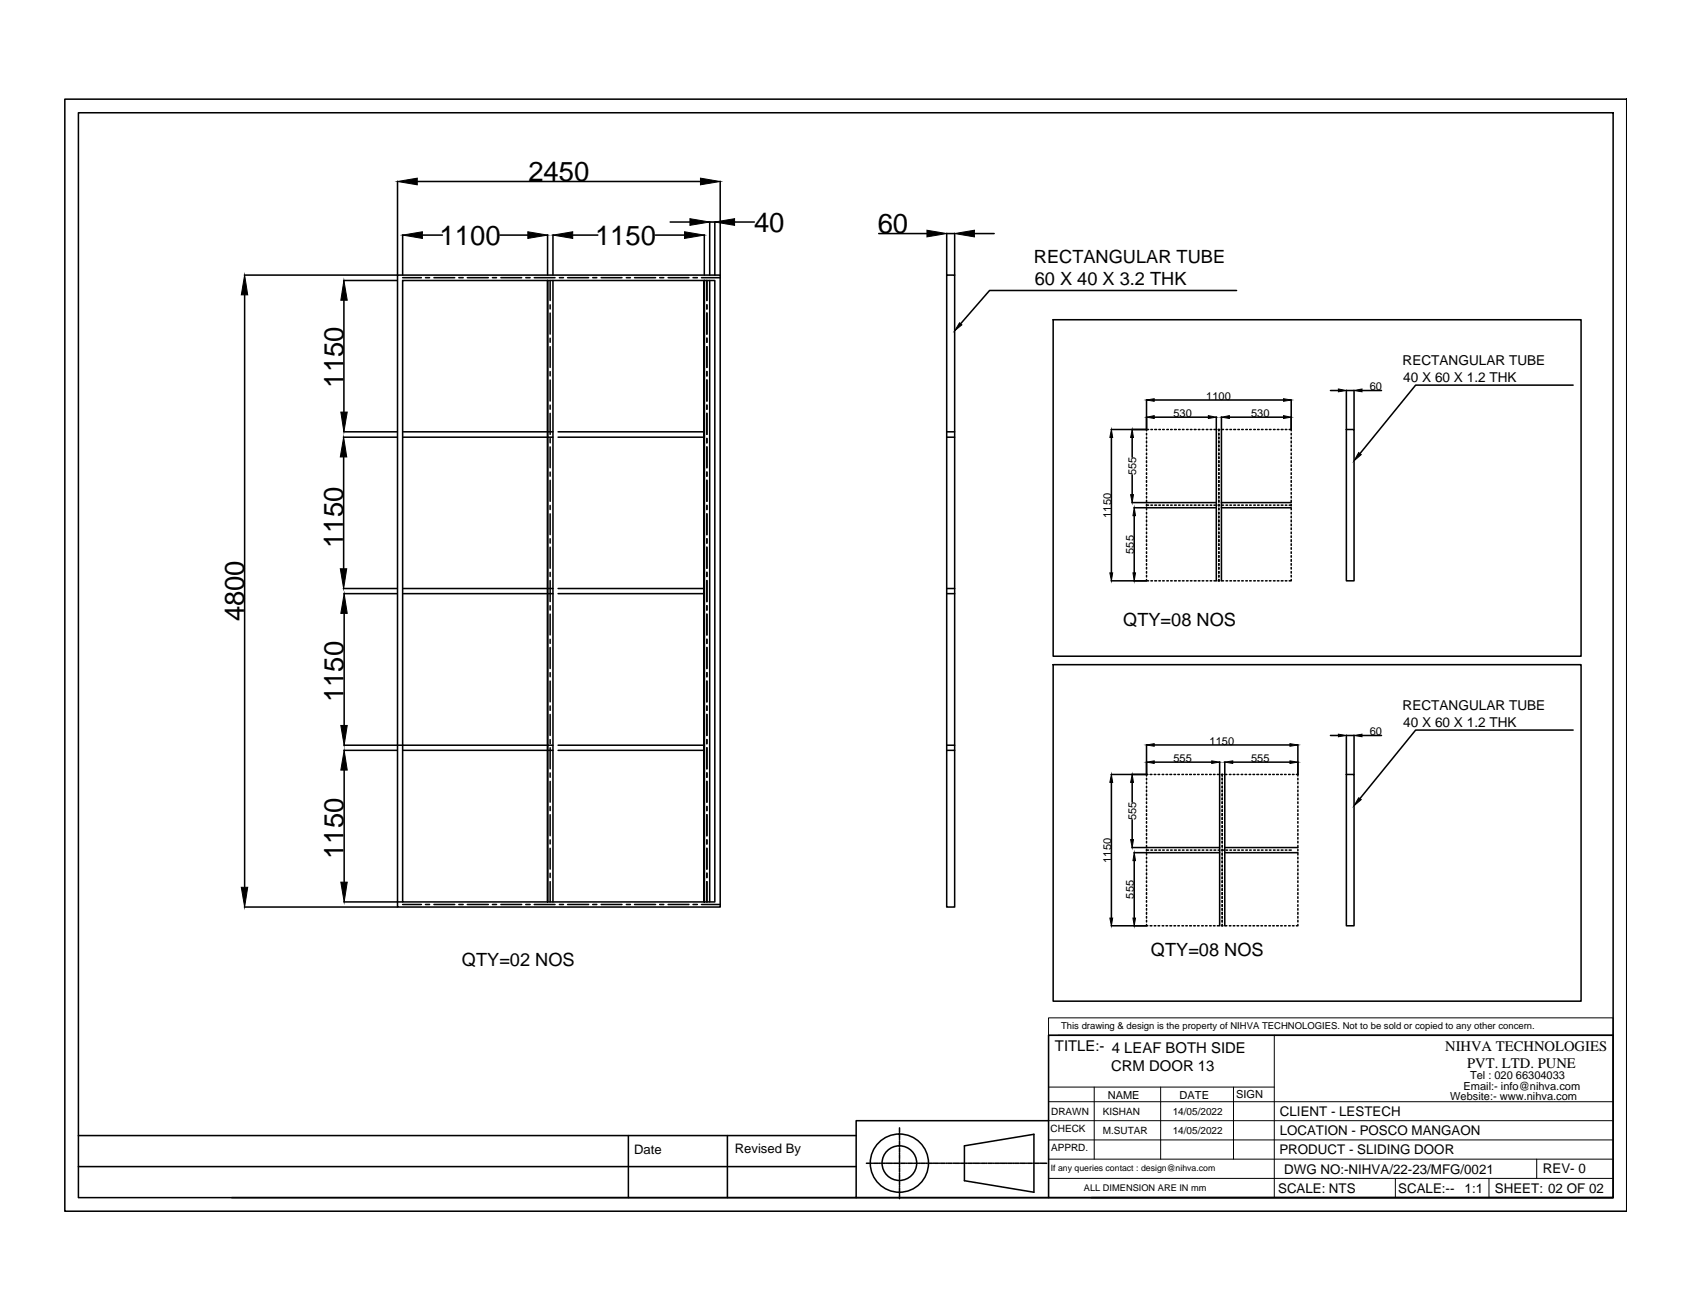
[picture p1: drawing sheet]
<svg xmlns="http://www.w3.org/2000/svg" width="279mm" height="216mm" viewBox="0 0 279 216" stroke-linecap="round" stroke-linejoin="round" font-family="sans-serif">
<!-- layer: 0 -->
<g fill="none" stroke="#000" stroke-width=".25">
<path d="M10.7 16.4h257.8v183.5h-257.8zM12.9 18.6h253.3v179.1h-253.3zM65.6 29.9v15.5M66.4 38.8v6.6M68.9 30h46.7M69.7 38.8h3.3M82.5 38.8h4.6M90.4 38.8v6.6M91.3 38.8v6.6M94.5 38.8h4.2M108.1 38.8h4.9M110.6 36.6h3.3"/>
<path d="M116.2 38.8v6.6M118.9 29.9v15.5M121.2 36.6h3.3M145 38.6h8M156.2 38.5v6.9M156.2 38.6h1.4M157.6 38.5v6.9M160.8 38.6h3.3M40.3 45.4h25.3M40.4 48.7v97.8M56.8 46.3h8.8M56.8 49.6v18.4"/>
<path d="M65.6 45.4h53.3v104.3h-53.3zM66.4 46.3h51.6v102.6h-51.6zM66.4 45.8h3.1M70.2 45.8h.7M71.6 45.8h3.4M75.7 45.8h.7M77.1 45.8h3.5M81.3 45.8h.6M82.7 45.8h3.4M86.8 45.8h.7M88.2 45.8h3.4M90.8 46.3v3.3"/>
<path d="M90.8 50.3v.7M90.8 51.7v3.4M90.8 55.8v.7M90.8 57.2v3.4M91.3 46.3v102.6M92.3 45.8h.7M93.7 45.8h3.4M97.8 45.8h.7M99.2 45.8h3.4M103.4 45.8h.6M104.7 45.8h3.5M108.9 45.8h.6"/>
<path d="M110.3 45.8h3.4M114.4 45.8h.7M115.8 45.8h3.1M116.2 46.3v102.6M116.7 46.3v3.3M116.7 50.3v.7M116.7 51.7v3.4M116.7 55.8v.7M116.7 57.2v3.4M117.1 45.4v-8.8h.9v8.8M117.1 46.3v102.6M156.2 45.4h1.4v104.3h-1.4z"/>
<path d="M173.8 52.8h87.1v55.5h-87.1zM204.1 47.9h-40.8l-4.8 5.6M56.7 72.2h8.9M56.7 75.4v18.5M56.8 71.3h8.8M66.4 71.3h24.9M66.4 72.2h24.9M90.8 61.3v.7M90.8 62.7v3.5M90.8 66.9v.6M90.8 68.2v3.5M90.8 72.4v.7"/>
<path d="M90.8 73.8v3.4M90.8 77.9v.7M90.8 79.3v3.4M92.1 71.3h24.1M92.1 72.2h24.1M116.7 61.3v.7M116.7 62.7v3.5M116.7 66.9v.6M116.7 68.2v3.5M116.7 72.4v.7M116.7 73.8v3.4M116.7 77.9v.7"/>
<path d="M116.7 79.3v3.4M156.2 71.3h1.4M156.2 72.2h1.4M183.4 70.9h5.8M183.4 72.2v22.4M186.8 72.2v3.3M186.8 78.4v3.2M189.2 66v4.9M189.2 71.5v.3M189.2 72.2v.2M189.2 72.8v.3M189.2 73.5v.2"/>
<path d="M189.2 74.1v.3M189.2 74.8v.2M189.2 75.4v.3M189.2 76.1v.3M189.2 76.7v.3M189.2 77.4v.2M189.2 78v.3M189.2 78.7v.2M189.2 79.3v.3M189.2 80v.2M189.6 70.9h-.4v.2M189.9 70.9h.3"/>
<path d="M190.5 66h21.3M190.5 68.9h8.9M190.6 70.9h.3M191.2 70.9h.3M191.9 70.9h.2M192.6 70.9h.2M193.2 70.9h.2M193.8 70.9h.3M194.5 70.9h.3M195.1 70.9h.3M195.8 70.9h.3M196.5 70.9h.2"/>
<path d="M197.1 70.9h.3M197.8 70.9h.2M198.4 70.9h.3M199.1 70.9h.2M199.7 70.9h.3M200.3 70.9h.3M200.7 68.8v2.1M200.7 70.9v25M201 70.9h.3M201.2 70.9v.2M201.2 71.5v.3M201.2 72.2v.2"/>
<path d="M201.2 72.8v.3M201.2 73.5v.2M201.2 74.1v.3M201.2 74.8v.2M201.2 75.4v.3M201.2 76.1v.3M201.2 76.7v.3M201.2 77.4v.2M201.2 78v.3M201.2 78.7v.2M201.2 79.3v.3M201.2 80v.2"/>
<path d="M201.6 68.8v2.1M201.6 70.9v25M201.7 70.9h.2M202.3 70.9h.3M202.9 68.9h8.9M203 70.9h.2M203.6 70.9h.3M204.3 70.9h.2M204.9 70.9h.3M205.6 70.9h.3M206.2 70.9h.3M206.9 70.9h.3"/>
<path d="M207.5 70.9h.3M208.2 70.9h.2M208.9 70.9h.2M209.5 70.9h.2M210.2 70.9h.2M210.8 70.9h.3M211.4 70.9h.3M212.1 70.9h.3M212.8 70.9h.3v.2M213.1 66v4.9M213.1 71.5v.3M213.1 72.2v.2"/>
<path d="M213.1 72.8v.3M213.1 73.5v.2M213.1 74.1v.3M213.1 74.8v.2M213.1 75.4v.3M213.1 76.1v.3M213.1 76.7v.3M213.1 77.4v.2M213.1 78v.3M213.1 78.7v.2M213.1 79.3v.3M213.1 80v.2"/>
<path d="M219.6 64.5h1.3M222.2 70.9h1.3v25h-1.3zM222.2 64.4v6.5M222.2 64.5h1.3M223.5 64.4v6.5M224.8 64.5h3.2M259.6 63.6h-26l-9.2 11.3M56.7 97.1h8.9M56.8 98h8.8M66.4 97.1h24.9M66.4 98h24.9M90.8 83.4v.7"/>
<path d="M90.8 84.8v3.5M90.8 88.9v.7M90.8 90.3v3.5M90.8 94.5v.7M90.8 95.8v3.5M90.8 100v.7M92.1 97.1h24.1M92.1 98h24.1M116.7 83.4v.7M116.7 84.8v3.5M116.7 88.9v.7M116.7 90.3v3.5"/>
<path d="M116.7 94.5v.7M116.7 95.8v3.5M116.7 100v.7M156.2 97.1h1.4M156.2 98h1.4M183.4 95.9h5.8M186.8 83h2.4M187.1 83.8h2.1M187.2 85.1v9.5M189.2 95.7v.2h.4M189.2 80.6v.3M189.2 81.3v.3"/>
<path d="M189.2 81.9v.3M189.2 82.6v.3M189.2 83.3v.2M189.2 83.9v.2M189.2 84.6v.2M189.2 85.2v.3M189.2 85.8v.3M189.2 86.5v.3M189.2 87.2v.2M189.2 87.8v.3M189.2 88.5v.2M189.2 89.1v.3"/>
<path d="M189.2 89.8v.2M189.2 90.4v.3M189.2 91.1v.2M189.2 91.7v.3M189.2 92.4v.3M189.2 93v.3M189.2 93.7v.2M189.2 94.3v.3M189.2 95v.2M189.2 83.8h11.5M189.2 83h11.5M189.2 83.4h.4"/>
<path d="M189.9 95.9h.3M189.9 83.4h.3M190.6 95.9h.3M190.6 83.4h.3M191.2 95.9h.3M191.2 83.4h.3M191.9 95.9h.2M191.9 83.4h.2M192.6 95.9h.2M192.6 83.4h.2M193.2 95.9h.2M193.2 83.4h.2"/>
<path d="M193.8 95.9h.3M193.8 83.4h.3M194.5 95.9h.3M194.5 83.4h.3M195.1 95.9h.3M195.1 83.4h.3M195.8 95.9h.3M195.8 83.4h.3M196.5 95.9h.2M196.5 83.4h.2M197.1 95.9h.3M197.1 83.4h.3"/>
<path d="M197.8 95.9h.2M197.8 83.4h.2M198.4 95.9h.3M198.4 83.4h.3M199.1 95.9h.2M199.1 83.4h.2M199.7 95.9h.3M199.7 83.4h.3M200.3 95.9h.3M200.3 83.4h.3M201 95.9h.3M201 83.4h.3"/>
<path d="M201.2 80.6v.3M201.2 81.3v.3M201.2 81.9v.3M201.2 82.6v.3M201.2 83.3v.2M201.2 83.9v.2M201.2 84.6v.2M201.2 85.2v.3M201.2 85.8v.3M201.2 86.5v.3M201.2 87.2v.2M201.2 87.8v.3"/>
<path d="M201.2 88.5v.2M201.2 89.1v.3M201.2 89.8v.2M201.2 90.4v.3M201.2 91.1v.2M201.2 91.7v.3M201.2 92.4v.3M201.2 93v.3M201.2 93.7v.2M201.2 94.3v.3M201.2 95v.2M201.2 95.7v.2"/>
<path d="M201.6 83.8h11.5M201.6 83h11.5M201.7 95.9h.2M201.7 83.4h.2M202.3 95.9h.3M202.3 83.4h.3M203 95.9h.2M203 83.4h.2M203.6 95.9h.3M203.6 83.4h.3M204.3 95.9h.2M204.3 83.4h.2"/>
<path d="M204.9 95.9h.3M204.9 83.4h.3M205.6 95.9h.3M205.6 83.4h.3M206.2 95.9h.3M206.2 83.4h.3M206.9 95.9h.3M206.9 83.4h.3M207.5 95.9h.3M207.5 83.4h.3M208.2 95.9h.2M208.2 83.4h.2"/>
<path d="M208.9 95.9h.2M208.9 83.4h.2M209.5 95.9h.2M209.5 83.4h.2M210.2 95.9h.2M210.2 83.4h.2M210.8 95.9h.3M210.8 83.4h.3M211.4 95.9h.3M211.4 83.4h.3M212.1 95.9h.3M212.1 83.4h.3"/>
<path d="M212.8 83.4h.3M213.1 95.7v.2h-.3M213.1 80.6v.3M213.1 81.3v.3M213.1 81.9v.3M213.1 82.6v.3M213.1 83.3v.2M213.1 83.9v.2M213.1 84.6v.2M213.1 85.2v.3M213.1 85.8v.3M213.1 86.5v.3"/>
<path d="M213.1 87.2v.2M213.1 87.8v.3M213.1 88.5v.2M213.1 89.1v.3M213.1 89.8v.2M213.1 90.4v.3M213.1 91.1v.2M213.1 91.7v.3M213.1 92.4v.3M213.1 93v.3M213.1 93.7v.2M213.1 94.3v.3"/>
<path d="M213.1 95v.2M56.8 101.2v18.5M90.8 101.4v3.4M90.8 105.5v.7M90.8 106.9v3.4M90.8 111v.7M90.8 112.4v3.5M90.8 116.5v.7M90.8 117.9v3.5M116.7 101.4v3.4M116.7 105.5v.7M116.7 106.9v3.4"/>
<path d="M116.7 111v.7M116.7 112.4v3.5M116.7 116.5v.7M116.7 117.9v3.5M173.8 109.7h87.1v55.6h-87.1zM56.8 123h34.5M56.8 123.9h8.8M56.8 127.1v18.5M66.4 123.9h24.9M90.8 122.1v.7M90.8 123.4v3.5M90.8 127.6v.7"/>
<path d="M90.8 129v3.4M90.8 133.1v.7M90.8 134.5v3.5M90.8 138.6v.7M92.1 123h24.1M92.1 123.9h24.1M116.7 122.1v.7M116.7 123.4v3.5M116.7 127.6v.7M116.7 129v3.4M116.7 133.1v.7M116.7 134.5v3.5"/>
<path d="M116.7 138.6v.7M156.2 123h1.4M156.2 123.9h1.4M183.4 127.8h5.8M183.4 129.1v22.4M186.8 139.9h2.4M186.8 129.1v3.3M186.8 135.3v3.3M189.2 122.9v4.9M189.2 128.5v.2M189.2 129.1v.3M189.2 129.8v.2"/>
<path d="M189.2 130.4v.3M189.2 131v.3M189.2 131.7v.3M189.2 132.4v.2M189.2 133v.3M189.2 133.7v.2M189.2 134.3v.3M189.2 135v.2M189.2 135.6v.3M189.2 136.3v.3M189.2 136.9v.3M189.2 137.6v.3"/>
<path d="M189.2 138.2v.3M189.2 138.9v.2M189.2 139.6v.2M189.2 139.9h12.1M189.4 127.8h-.2v.3M189.8 127.8h.3M190.5 127.8h.2M190.5 123h22.4M190.5 125.8h9.5M191.1 127.8h.3M191.8 127.8h.3M192.4 127.8h.3"/>
<path d="M193.1 127.8h.3M193.7 127.8h.3M194.4 127.8h.2M195.1 127.8h.2M195.7 127.8h.2M196.3 127.8h.3M197 127.8h.3M197.6 127.8h.3M198.3 127.8h.3M199 127.8h.2M199.6 127.8h.3M200.3 127.8h.2"/>
<path d="M200.9 127.8h.3M201.3 125.8v27M201.6 127.8h.2M201.7 127.8v.3M201.7 128.5v.2M201.7 129.1v.3M201.7 129.8v.2M201.7 130.4v.3M201.7 131v.3M201.7 131.7v.3M201.7 132.4v.2M201.7 133v.3"/>
<path d="M201.7 133.7v.2M201.7 134.3v.3M201.7 135v.2M201.7 135.6v.3M201.7 136.3v.3M201.7 136.9v.3M201.7 137.6v.3M201.7 138.2v.3M201.7 138.9v.2M201.7 139.6v.2M202.1 125.8v27M202.1 139.9h12.1"/>
<path d="M202.2 127.8h.3M202.9 127.8h.2M203.4 125.8h9.5M203.5 127.8h.3M204.2 127.8h.2M204.8 127.8h.3M205.5 127.8h.2M206.1 127.8h.3M206.8 127.8h.2M207.4 127.8h.3M208.1 127.8h.3M208.7 127.8h.3"/>
<path d="M209.4 127.8h.3M210 127.8h.3M210.7 127.8h.3M211.4 127.8h.2M212 127.8h.2M212.7 127.8h.2M213.3 127.8h.3M213.9 127.8h.3M214.2 122.9v5.2M214.2 128.5v.2M214.2 129.1v.3M214.2 129.8v.2"/>
<path d="M214.2 130.4v.3M214.2 131v.3M214.2 131.7v.3M214.2 132.4v.2M214.2 133v.3M214.2 133.7v.2M214.2 134.3v.3M214.2 135v.2M214.2 135.6v.3M214.2 136.3v.3M214.2 136.9v.3M214.2 137.6v.3"/>
<path d="M214.2 138.2v.3M214.2 138.9v.2M214.2 139.6v.2M219.6 121.4h1.3M222.2 127.8h1.3v25h-1.3zM222.2 121.4v6.4M222.2 121.4h1.3M223.5 121.4v6.4M224.8 121.4h3.2M259.6 120.5h-26l-9.2 11.3M40.3 149.7h25.3M56.8 148.9h9.6"/>
<path d="M66.4 149.3h3.1M70.2 149.3h.7M71.6 149.3h3.4M75.7 149.3h.7M77.1 149.3h3.5M81.3 149.3h.6M82.7 149.3h3.4M86.8 149.3h.7M88.2 149.3h3.4M90.4 148.9v-102.6v102.6M90.8 140v3.5M90.8 144.1v.8"/>
<path d="M90.8 145.5v3.4M92.3 149.3h.7M93.7 149.3h3.4M97.8 149.3h.7M99.2 149.3h3.4M103.4 149.3h.6M104.7 149.3h3.5M108.9 149.3h.6M110.3 149.3h3.4M114.4 149.3h.7M115.8 149.3h3.1M116.7 140v3.5"/>
<path d="M116.7 144.1v.8M116.7 145.5v3.4M183.4 152.8h5.8M187.1 140.7h2.1M187.2 142.1v9.4M189.2 152.6v.2h.2M189.2 140.2v.2M189.2 140.8v.3M189.2 141.5v.3M189.2 142.1v.3M189.2 142.8v.3M189.2 143.5v.2"/>
<path d="M189.2 144.1v.3M189.2 144.8v.2M189.2 145.4v.3M189.2 146.1v.2M189.2 146.7v.3M189.2 147.3v.3M189.2 148v.3M189.2 148.7v.2M189.2 149.3v.3M189.2 150v.2M189.2 150.6v.3M189.2 151.3v.2"/>
<path d="M189.2 151.9v.3M189.2 140.7h12.1M189.2 140.3h.4M189.8 152.8h.3M189.9 140.3h.3M190.5 152.8h.2M190.6 140.3h.3M191.1 152.8h.3M191.2 140.3h.3M191.8 152.8h.3M191.9 140.3h.2M192.4 152.8h.3"/>
<path d="M192.6 140.3h.2M193.1 152.8h.3M193.2 140.3h.2M193.7 152.8h.3M193.8 140.3h.3M194.4 152.8h.2M194.5 140.3h.3M195.1 152.8h.2M195.1 140.3h.3M195.7 152.8h.2M195.8 140.3h.3M196.3 152.8h.3"/>
<path d="M196.5 140.3h.2M197 152.8h.3M197.1 140.3h.3M197.6 152.8h.3M197.8 140.3h.2M198.3 152.8h.3M198.4 140.3h.3M199 152.8h.2M199.1 140.3h.2M199.6 152.8h.3M199.7 140.3h.3M200.3 152.8h.2"/>
<path d="M200.3 140.3h.3M200.9 152.8h.3M201 140.3h.3M201.6 152.8h.2M201.7 140.3h.2M201.7 140.2v.2M201.7 140.8v.3M201.7 141.5v.3M201.7 142.1v.3M201.7 142.8v.3M201.7 143.5v.2M201.7 144.1v.3"/>
<path d="M201.7 144.8v.2M201.7 145.4v.3M201.7 146.1v.2M201.7 146.7v.3M201.7 147.3v.3M201.7 148v.3M201.7 148.7v.2M201.7 149.3v.3M201.7 150v.2M201.7 150.6v.3M201.7 151.3v.2M201.7 151.9v.3"/>
<path d="M201.7 152.6v.2M202.1 140.7h12.1M202.2 152.8h.3M202.3 140.3h.3M202.9 152.8h.2M203 140.3h.2M203.5 152.8h.3M203.6 140.3h.3M204.2 152.8h.2M204.3 140.3h.2M204.8 152.8h.3M204.9 140.3h.3"/>
<path d="M205.5 152.8h.2M205.6 140.3h.3M206.1 152.8h.3M206.2 140.3h.3M206.8 152.8h.2M206.9 140.3h.3M207.4 152.8h.3M207.5 140.3h.3M208.1 152.8h.3M208.2 140.3h.2M208.7 152.8h.3M208.9 140.3h.2"/>
<path d="M209.4 152.8h.3M209.5 140.3h.2M210 152.8h.3M210.2 140.3h.2M210.7 152.8h.3M210.8 140.3h.3M211.4 152.8h.2M211.4 140.3h.3M212 152.8h.2M212.1 140.3h.3M212.7 152.8h.2M212.8 140.3h.3"/>
<path d="M213.3 152.8h.3M214.2 152.6v.2h-.3M214.2 140.2v.2M214.2 140.8v.3M214.2 141.5v.3M214.2 142.1v.3M214.2 142.8v.3M214.2 143.5v.2M214.2 144.1v.3M214.2 144.8v.2M214.2 145.4v.3M214.2 146.1v.2"/>
<path d="M214.2 146.7v.3M214.2 147.3v.3M214.2 148v.3M214.2 148.7v.2M214.2 149.3v.3M214.2 150v.2M214.2 150.6v.3M214.2 151.3v.2M214.2 151.9v.3M173 170.9h93.2v26.8h-93.2zM12.9 192.6h128.4M12.9 187.4h128.4"/>
<path d="M103.7 187.4v10.3M120 187.4v10.3M141.3 197.7h31.7M143 192h.8M144 192h.1M144.3 192h.7M145.1 192h.1M145.4 192h.7M146.2 192h.1M146.5 192h.7M147.3 192h.1M147.6 192h.7"/>
<path d="M148.4 192h.1M148.4 186.2v.6M148.4 187v.1M148.4 187.3v.6M148.4 188.1v.1M148.4 188.4v.6M148.4 189.2v.1M148.4 189.5v.6M148.4 190.3v.1M148.4 190.6v.6M148.4 191.4v.1M148.4 191.7v.6"/>
<path d="M148.4 192.5v.1M148.4 192.8v.6M148.4 193.6v.1M148.4 193.9v.6M148.4 194.7v.1M148.4 195v.7M148.4 195.8v.1M148.4 196.1v.7M148.4 196.9v.1M148.4 197.2v.7M148.7 192h.7M149.5 192h.1"/>
<path d="M149.8 192h.7M150.6 192h.1M150.9 192h.7M151.7 192h.2M152 192h.7M152.8 192h.2M153.1 192h.7M153.9 192h.2M154.2 192h.7M155.1 192h.1M155.3 192h.7M156.2 192h.1"/>
<path d="M156.4 192h.7M157.3 192h.1M157.5 192h.7M158.4 192h.1M158.6 192h.7M159.2 189.1l11.4-1.9v9.6l-11.4-1.9zM159.5 192h.1M159.7 192h.7M160.6 192h.1M160.8 192h.7M161.7 192h.1M162 192h.6"/>
<path d="M162.8 192h.1M163.1 192h.6M163.9 192h.1M164.2 192h.6M165 192h.1M165.3 192h.6M166.1 192h.1M166.4 192h.6M167.2 192h.1M167.5 192h.6M168.3 192h.1M168.6 192h.6"/>
<path d="M169.4 192h.1M169.7 192h.6M170.5 192h.1M170.8 192h.7M171.6 192h.1M171.9 192h.8M173 185h-31.7v12.7h-103M180.1 197.7h86.1"/>
<circle cx="148.4" cy="192" r="2.86"/>
<circle cx="148.4" cy="192" r="4.8"/>
</g>
<g fill="#000" stroke="#000" stroke-width=".17">
<path d="M65.6 30l3.3-.6v1.1zM66.4 38.8l3.3-.5v1.1zM87.1 38.3l3.3 .5-3.3 .6zM91.3 38.8l3.2-.5v1.1zM113 38.3l3.2 .5-3.2 .6zM113.9 36.1l3.2 .5-3.2 .6zM115.6 29.4l3.3 .6-3.3 .5zM118 36.6l3.2-.5v1.1zM153 38l3.2 .6-3.2 .5zM157.6 38.6l3.2-.6v1.1zM40.4 45.4l.5 3.3h-1.1zM56.8 46.3l.5 3.3h-1.1z"/>
<path d="M158.4 53.3l.3 .3-1.1 1zM56.7 72.2l.5 3.2h-1zM56.2 68h1.1l-.5 3.3zM183.4 70.9l.2 1.3h-.4zM186.8 70.9l.3 1.3h-.5zM189.2 66l1.3-.2v.4zM189.2 68.9l1.3-.3v.5zM199.4 68.6l1.3 .3-1.3 .2zM201.6 68.9l1.3-.3v.5zM211.8 65.8l1.3 .2-1.3 .2zM211.8 68.6l1.3 .3-1.3 .2zM220.9 64.2l1.3 .3-1.3 .2z"/>
<path d="M224.2 74.7l.4 .3-1.1 1.1zM223.5 64.5l1.3-.3v.5zM56.2 93.9h1l-.5 3.2zM183.2 94.6h.4l-.2 1.3zM186.6 81.6h.5l-.3 1.4zM187 94.6h.4l-.2 1.3zM187.2 83.8l.2 1.3h-.4zM56.8 98l.5 3.2h-1.1zM56.2 119.7h1.1l-.5 3.3zM56.8 123.9l.5 3.2h-1.1zM183.4 127.8l.2 1.3h-.4zM186.6 138.6h.5l-.3 1.3z"/>
<path d="M186.8 127.8l.3 1.3h-.5zM189.2 123l1.3-.2v.4zM189.2 125.8l1.3-.2v.4zM200 125.6l1.3 .2-1.3 .2zM202.1 125.8l1.3-.2v.4zM212.9 122.8l1.3 .2-1.3 .2zM212.9 125.6l1.3 .2-1.3 .2zM220.9 121.2l1.3 .2-1.3 .2zM224.2 131.7l.4 .3-1.1 1zM223.5 121.4l1.3-.2v.4zM39.8 146.5h1.1l-.5 3.2zM56.2 145.6h1.1l-.5 3.3z"/>
<path d="M183.2 151.5h.4l-.2 1.3zM187 151.5h.4l-.2 1.3zM187.2 140.7l.2 1.4h-.4z"/>
</g>
<g fill="none" stroke="#000" stroke-width=".17">
<path d="M173 168h93.2v2.9h-93.2zM173 170.9v26.8M173 179.4h37.3M174.6 170.9h91.6M180.6 179.4v11.9M191.5 179.4v11.9M203.6 179.4v11.9M210.3 170.9v26.8M173 191.3h93.2M173 188.2h93.2M173 185h93.2M173 181.8h93.2"/>
<path d="M173 194.5h93.2M230.3 194.5v3.2M245.7 194.5v3.2M253.6 191.3v3.2"/>
</g>
<g font-size="4.5">
<text x="87.2" y="29.9">2450</text>
<text x="72.5" y="40.4">1100</text>
<text x="98.2" y="40.4">1150</text>
<text x="124.4" y="38.3">40</text>
<text x="144.9" y="38.5">60</text>
<text x="56.7" y="64" transform="rotate(-90 56.7 64)">1150</text>
<text x="56.6" y="90.5" transform="rotate(-90 56.6 90.5)">1150</text>
<text x="40.3" y="102.6" transform="rotate(-90 40.3 102.6)">4800</text>
<text x="56.7" y="115.9" transform="rotate(-90 56.7 115.9)">1150</text>
<text x="56.7" y="141.8" transform="rotate(-90 56.7 141.8)">1150</text>
</g>
<g font-size="3">
<text x="170.6" y="43.4">RECTANGULAR TUBE</text>
<text x="170.8" y="47.1">60 X 40 X 3.2 THK</text>
<text x="185.4" y="103.4">QTY=08 NOS</text>
<text x="76.2" y="159.4">QTY=02 NOS</text>
<text x="189.9" y="157.8">QTY=08 NOS</text>
</g>
<g font-size="2.5">
<text x="174.1" y="173.6">TITLE:- 4 LEAF BOTH SIDE</text>
<text x="183.4" y="176.9">CRM DOOR 13</text>
</g>
<g font-size="2.4">
<text x="238.5" y="173.5">NIHVA TECHNOLOGIES</text>
<text x="242.1" y="176.2">PVT. LTD. PUNE</text>
</g>
<g font-size="2.2">
<text x="231.5" y="60.3">RECTANGULAR TUBE</text>
<text x="231.6" y="63">40 X 60 X 1.2 THK</text>
<text x="231.5" y="117.2">RECTANGULAR TUBE</text>
<text x="231.6" y="120">40 X 60 X 1.2 THK</text>
<text x="211.2" y="184.2">CLIENT - LESTECH</text>
<text x="104.6" y="190.5">Date</text>
<text x="121.3" y="190.3">Revised By</text>
<text x="211.1" y="190.5">PRODUCT - SLIDING DOOR</text>
<text x="211.2" y="187.4">LOCATION - POSCO MANGAON</text>
<text x="210.9" y="196.8">SCALE: NTS</text>
<text x="211.9" y="193.7">DWG NO:-NIHVA/22-23/MFG/0021</text>
<text x="230.7" y="196.8">SCALE:--</text>
<text x="241.7" y="196.8">1:1</text>
<text x="246.7" y="196.8">SHEET: 02 OF 02</text>
<text x="254.6" y="193.7">REV- 0</text>
</g>
<g font-size="1.8">
<text x="199.1" y="66">1100</text>
<text x="226" y="64.4">60</text>
<text x="193.7" y="68.8">530</text>
<text x="206.5" y="68.8">530</text>
<text x="187.5" y="78.4" transform="rotate(-90 187.5 78.4)">555</text>
<text x="183.4" y="85.5" transform="rotate(-90 183.4 85.5)">1150</text>
<text x="187.1" y="91.4" transform="rotate(-90 187.1 91.4)">555</text>
<text x="193.7" y="125.8">555</text>
<text x="199.6" y="122.9">1150</text>
<text x="206.5" y="125.8">555</text>
<text x="226" y="121.4">60</text>
<text x="187.5" y="135.4" transform="rotate(-90 187.5 135.4)">555</text>
<text x="183.4" y="142.4" transform="rotate(-90 183.4 142.4)">1150</text>
<text x="187.1" y="148.3" transform="rotate(-90 187.1 148.3)">555</text>
<text x="241.5" y="179.9">Email:- info@nihva.com</text>
<text x="242.6" y="178.1">Tel : 020 66304033</text>
<text x="182.8" y="181.4">NAME</text>
<text x="194.7" y="181.4">DATE</text>
<text x="204" y="181.3">SIGN</text>
<text x="239.3" y="181.6">Website:- www.nihva.com</text>
</g>
<g font-size="1.7">
<text x="173.5" y="184.1">DRAWN</text>
<text x="182" y="184">KISHAN</text>
<text x="193.5" y="184">14/05/2022</text>
<text x="173.4" y="186.9">CHECK</text>
<text x="173.5" y="190">APPRD.</text>
<text x="182" y="187.2">M.SUTAR</text>
<text x="193.5" y="187.2">14/05/2022</text>
</g>
<text font-size="1.6" x="175.1" y="169.8">This drawing &amp; design is the property of NIHVA TECHNOLOGIES. Not to be sold or copied to any other concern.</text>
<text font-size="1.5" x="178.9" y="196.6">ALL DIMENSION ARE IN mm</text>
<text font-size="1.4" x="173.4" y="193.3">If any queries contact : design@nihva.com</text>
</svg>
